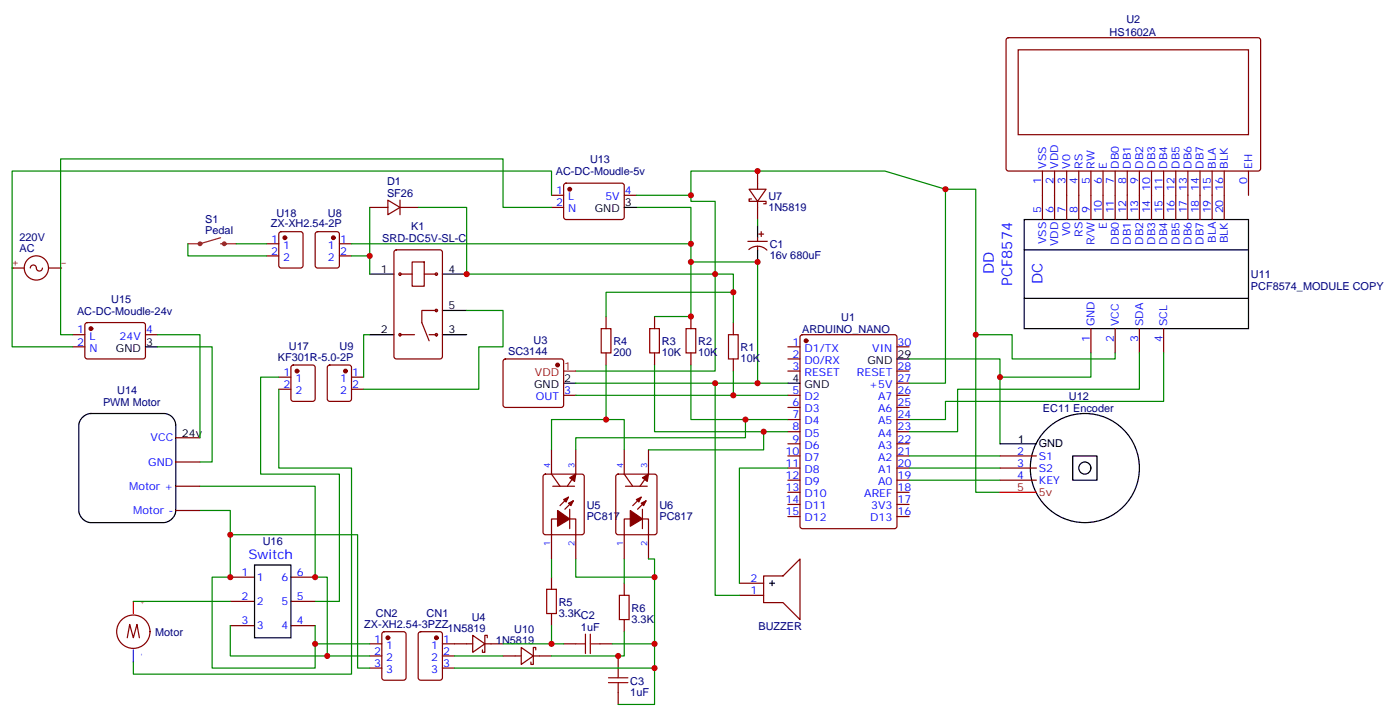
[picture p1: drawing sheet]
<svg xmlns="http://www.w3.org/2000/svg" width="407mm" height="209mm" viewBox="0 0 407 209" stroke-linecap="round" stroke-linejoin="round" font-family="sans-serif">
<g fill="none" stroke="#870000" stroke-width=".35">
<path d="M293 11.2l.5-.2h73l.4 .7-.1 37.6-.6 .5-73-.1-.4-.6v-37.4zM296.3 14.5h67.1v24.7h-67.1zM112.9 58.2l3.5 2.2-3.5 2.1zM116.4 58.2v4.3M160.5 56.8h3.5M164.3 53.5l.4-.2 16.5 .1 .5 .6-.1 9.5-.6 .4-16.5-.1-.5-.6v-9.2zM181.7 56.8h3.5M218 55.1h5l-2.5 3.5zM218.7 57.9h-.7v.7h5v.7h-.8M220.5 49.8v5.3M220.5 58.6v5.3M303.4 49.8v14.1"/>
<path d="M306.9 49.8v14.1M310.4 49.8v14.1M314 49.8v14.1M317.5 49.8v14.1M321 49.8v14.1M324.6 49.8v14.1M328.1 49.8v14.1M331.6 49.8v14.1M335.1 49.8v14.1M338.7 49.8v14.1M342.2 49.8v14.1M345.7 49.8v14.1"/>
<path d="M349.2 49.8v14.1M352.8 49.8v14.1M356.3 49.8v14.1M363.4 49.8v7M77.6 70.9h3.5M77.6 74.5h3.5M81.4 67.6l.4-.2h5.7l.6 .4 .1 9.5-.5 .6-5.9 .1-.6-.5-.1-9.4zM92 67.6l.4-.2h5.7l.6 .4 .1 9.5-.5 .6-5.9 .1-.6-.5-.1-9.4zM98.8 70.9h3.5M98.8 74.5h3.5M107.6 60.4h5.3M114.9 72.9l.5-.2h12.7l.6 .4 .1 30.7-.5 .6-12.9 .1-.7-.5v-30.6z"/>
<path d="M116.4 60.4h5.3M116.4 79.8h3.5M119.9 76.2h3.6v7.1h-3.6zM123.5 79.8h3.5M160.5 60.4h3.5M217.7 70.2h5.6M217.9 72.6a3.8 3.8 0 0 1 5.3 .2M220.5 69.2v1M220.5 71.6v1.1M220.8 68.1h1.4M221.5 67.4v1.4M21.2 97.4h3.5"/>
<path d="M24.9 94.1l.5-.2h16.5l.4 .7v9.4l-.7 .5-16.5-.1-.4-.6v-9.2zM42.3 97.4h3.6M116.4 97.4h4.2M124.9 97.4h2.1M127 90.3h-4.2v3.6l2.1 5.3M176.4 92.1v3.5M190.5 92.1v3.5M201.1 92.1v3.5M213.4 93.9v3.5M233.1 97.6l.4-.2h26.8l.7 .4 .1 55.3-.5 .7h-27.1l-.6-.4-.1-55.3zM317.5 95.6v7.1M324.6 95.6v7.1"/>
<path d="M331.6 95.6v7.1M338.7 95.6v7.1M21.2 100.9h3.5M81.1 109.7h3.6M81.1 113.3h3.6M84.9 106.4l.5-.2h5.6l.7 .5v9.4l-.4 .6-5.9 .1-.7-.5v-9.4zM95.5 106.4l.5-.2h5.6l.7 .5v9.4l-.5 .6-5.8 .1-.7-.5-.1-9.4zM102.3 109.7h3.5M102.3 113.3h3.5M146.6 104.7l.5-.2h16.2l.5 .2 .2 .5v12.7l-.2 .5-.5 .2h-16.2l-.5-.3-.2-.4v-12.7zM164 115h3.6M176.4 102.7v3.5"/>
<path d="M190.5 102.7v3.5M201.1 102.7v3.5M213.4 104.5v3.5M229.3 100.9h3.5M229.3 104.5h3.5M229.3 108h3.5M229.3 115h3.5M229.3 118.6h3.5M261.1 100.9h3.5M261.1 108h3.5M261.1 115h3.5M261.1 118.6h3.5"/>
<path d="M261.1 111.5h3.5M51.2 127.4h7M51.2 134.4h7M158.3 138.2l.4-.2h10.6l.7 .4v16.5l-.4 .7h-10.9l-.6-.5-.1-16.4zM160.5 130.9v7.1l2.5 3.5M167.6 130.9v7.1l-2.5 3.5M179.4 138.2l.5-.2h10.6l.7 .4v16.5l-.5 .7h-10.8l-.6-.5-.1-16.4zM181.7 130.9v7.1l2.4 3.5M188.7 130.9v7.1l-2.4 3.5M229.3 122.1h3.5M229.3 125.6h3.5M229.3 129.2h3.5"/>
<path d="M229.3 132.7h3.5M229.3 136.2h3.5M229.3 139.7h3.5M261.1 122.1h3.5M261.1 125.6h3.5M261.1 129.2h3.5M261.1 132.7h3.5M261.1 136.2h3.5M261.1 139.7h3.5M291 132.7h10.6M291 136.2h10.6M291 139.7h10.6"/>
<path d="M51.2 141.5h7M51.2 148.6h7M160.9 141.5h6.3M165.5 144.7l-2.5 2.4M165.8 148.2v5.6M166.9 145.7l-2.5 2.5M182 141.5h6.4M186.6 144.7l-2.5 2.4M187 148.2v5.6M188 145.7l-2.4 2.5M229.3 143.3h3.5M229.3 146.8h3.5"/>
<path d="M229.3 150.3h3.5M261.1 143.3h3.5M261.1 146.8h3.5M261.1 150.3h3.5M67 168h7.1M67 175h7.1M84.7 168h7M84.7 175h7M160.5 162.7v-11.7h7.1v11.7M160.5 168v3.5M160.5 178.5v3.6M181.7 162.7v-11.7h7v11.7"/>
<path d="M181.7 169.7v3.5M215.2 173.2h7M215.2 169.7h7M222.2 167.6h5.7l4.9-4.9v17.6l-4.9-4.9h-5.7zM37 185.6l.7-3.9 1.1 3.9 1.1-3.9 .7 3.9M67 182.1h7.1M84.7 182.1h7M107.6 187.4h3.5M107.6 190.9h3.5M107.6 194.4h3.5M111.4 184l.4-.2h5.7l.6 .5 .1 12.9-.5 .7h-5.9l-.6-.4-.1-13zM121.9 184l.5-.2h5.7l.6 .5 .1 12.9-.5 .7h-5.9l-.6-.4-.1-13z"/>
<path d="M128.8 187.4h8.8M128.8 190.9h3.5M128.8 194.4h3.5M137.6 184.9l3.5 2.5-3.5 2.4zM141.1 187.4h5.3M141.8 185.6v-.7h-.7v4.9h-.7v-.7M146.4 190.9h5.3M151.7 188.4l3.5 2.5-3.5 2.5zM155.2 190.9h5.3M155.9 189.1v-.7h-.7v5h-.7v-.7M164 187.4h3.6M174.6 187.4h3.6"/>
<path d="M179.9 190.9v3.5M181.7 180.3v3.5M179.9 201.5v3.5"/>
<circle cx="116.4" cy="79.8" r=".35"/>
<circle cx="127" cy="79.8" r=".35"/>
<circle cx="116.4" cy="97.4" r=".35"/>
<circle cx="127" cy="97.4" r=".35"/>
<circle cx="127" cy="90.3" r=".35"/>
<circle cx="38.8" cy="183.8" r="4.9"/>
</g>
<g fill="#870000" stroke="#870000" stroke-width=".35">
<path d="M165.8 139l1.8-1-.4 2.1z"/>
<path d="M165.5 146.4l1.4-.7-.7 1.4z"/>
<path d="M164 145.4l1.5-.7-.8 1.4z"/>
<path d="M162.3 148.6l3.5 2.4-3.5 2.1z"/>
<path d="M187 139l1.7-1-.3 2.1z"/>
<path d="M186.6 146.4l1.4-.7-.7 1.4z"/>
<path d="M185.2 145.4l1.4-.7-.7 1.4z"/>
<path d="M183.4 148.6l3.6 2.4-3.6 2.1z"/>
<circle cx="234.6" cy="99.2" r=".53"/>
<circle cx="162.3" cy="106.2" r=".53"/>
<circle cx="97" cy="69.2" r=".53"/>
<circle cx="100.5" cy="108" r=".53"/>
<circle cx="127" cy="185.6" r=".53"/>
<circle cx="165.8" cy="55.1" r=".53"/>
<circle cx="112.9" cy="185.6" r=".53"/>
<circle cx="26.5" cy="95.6" r=".53"/>
<circle cx="86.4" cy="108" r=".53"/>
<circle cx="82.9" cy="69.2" r=".53"/>
</g>
<g fill="none" stroke="#000" stroke-width=".35">
<path d="M107.6 79.8h7.1M128.8 79.8h7M181.7 60.4h3.5M220.5 65.7v3.5M220.5 72.7v3.5M298.1 63.9h65.3v31.7h-65.3zM298.1 72.7h65.3M107.6 97.4h7.1M128.8 90.3h7M128.8 97.4h7M298.1 86.8h65.3M42.3 100.9h3.6"/>
<path d="M164 111.5h3.6M229.3 111.5h3.5M261.1 104.5h3.5M24.1 121.4a3.6 3.6 0 0 1 2.4-1.1h21.1a3.5 3.5 0 0 1 3.6 3.6v24.7a3.8 3.8 0 0 1-3.6 3.5h-21.1a3.8 3.8 0 0 1-3.6-3.5v-24.7a3.5 3.5 0 0 1 1.2-2.5zM291 129.2h10.6M312.2 132.7h7.1v7h-7.1zM74.1 164.4h10.6v21.2h-10.6zM224 169.7h1.4M224.7 169v1.4"/>
<circle cx="315.7" cy="136.2" r="15.9"/>
<circle cx="315.7" cy="136.2" r="1.76"/>
</g>
<g fill="none" stroke="#008700" stroke-width=".35">
<path d="M185.2 56.8h15.9M275.2 55.1h8.8v88.2h7M102.3 74.5h5.3v5.3M102.3 70.9h98.8M107.6 60.4v14.1M121.7 60.4h14.1v19.4h77.6v14.1M185.2 60.4h15.9v15.8h19.4v35.3h8.8M201.1 76.2v15.9h-10.6M220.5 63.9v1.8M45.9 97.4h12.3v30M107.6 97.4h-1.8v12.3M135.8 90.3h10.6v10.6h-7.1v12.4h-33.5"/>
<path d="M213.4 85.1h-37v7M284 97.4h10.6v7.1h30v-1.8M45.9 100.9h15.8v33.5h-3.5M81.1 113.3v22.9h21.2v60h-63.5v-3.5M81.1 109.7h-5.3v28.3h23v37h-7.1M167.6 108h40.5v-49.4h-7v-8.8h56.4l17.7 5.3v56.4h-10.6M167.6 111.5h52.9M167.6 115h61.7M176.4 106.2v15.9h-15.9v8.8M190.5 106.2v19.4h38.8M201.1 106.2v15.9h28.2M208.1 111.5v61.7h7.1"/>
<path d="M213.4 108v7M264.6 104.5h26.4v24.7M317.5 102.7v7h-26.5M331.6 102.7v10.6h-52.9v12.3h-14.1M338.7 102.7v14.1h-63.5v5.3h-10.6M176.4 122.1h5.3v8.8M217 122.1v5.3h-49.4v3.5M222.2 125.6v5.3h-33.5M229.3 136.2h-14.1v33.5M264.6 139.7h26.4M264.6 136.2h26.4M264.6 132.7h26.4"/>
<path d="M58.2 141.5h33.5v26.5h3.5v22.9M58.2 148.6h8.8v19.4h-5.3v26.4h30v-7M67 155.6h37.1v38.8h3.5M38.8 175h28.2M160.5 162.7v5.3M167.6 162.7v5.3h22.9v-5.3h-1.8M181.7 162.7v7M190.5 168v26.4h-58.2M67 182.1v8.8h40.6M91.7 182.1v5.3h15.9M132.3 190.9h14.1M160.5 182.1v5.3h-14.1"/>
<path d="M160.5 187.4h3.5M178.2 187.4h12.3M181.7 183.8v7.1h-21.2M190.5 194.4v10.6h-10.6"/>
</g>
<path d="M164 108h3.6M38.8 175v3.5" fill="none" stroke="#f00" stroke-width=".35"/>
<g fill="none" stroke="#a10000" stroke-width=".35">
<path d="M175 95.6h2.8v7.1h-2.8zM189.1 95.6h2.8v7.1h-2.8zM199.7 95.6h2.8v7.1h-2.8zM212 97.4h2.8v7.1h-2.8zM159.1 171.5h2.8v7h-2.8zM180.3 173.2h2.8v7.1h-2.8zM167.6 187.4h2.8M170.4 184.5v5.7M171.8 187.4h2.8M171.8 184.5v5.7M177.1 197.2h5.6M177.1 198.6h5.6"/>
<path d="M179.9 194.4v2.8M179.9 198.6v2.9"/>
</g>
<path d="M291 143.3h10.6" fill="none" stroke="#c00" stroke-width=".35"/>
<path d="M38.8 189.1v3.6" fill="none" stroke="#00f" stroke-width=".35"/>
<circle cx="3.5" cy="78" r=".18" fill="#850000"/>
<path d="M3.5 78h3.6M8.8 78a.94 .94 0 0 1 1.1-.9 .94 .94 0 0 1 .8 1.2 .88 .88 0 0 0 .9 .6 .88 .88 0 0 0 .7-.9M17.6 78h-3.5a3.5 3.5 0 0 0-5-3.2 3.5 3.5 0 0 0-.7 5.9 3.5 3.5 0 0 0 5.6-1.9l.1-.7" fill="none" stroke="#850000" stroke-width=".35"/>
<circle cx="17.6" cy="78" r=".18" fill="#850000"/>
<path d="M160.5 56.8v-7h-157v51.1h17.7M54.7 70.9v3.6h22.9M68.8 70.9h8.8M160.5 60.4h-14.1v-14.2h-128.8v51.2h3.6" fill="none" stroke="#008700" stroke-width=".35"/>
<path d="M64.2 69.2l-6 1.7h-3.5M64.2 70.9h4.6" fill="none" stroke="#8c2424" stroke-width=".35"/>
<g fill="none" stroke="#8c2424" stroke-width=".71">
<circle cx="58.2" cy="70.9" r=".35"/>
<circle cx="65.3" cy="70.9" r=".35"/>
</g>
<g fill="#c00">
<circle cx="213.4" cy="115" r=".88"/>
<circle cx="176.4" cy="122.1" r=".88"/>
<circle cx="222.3" cy="125.6" r=".88"/>
<circle cx="217" cy="122.1" r=".88"/>
<circle cx="201.1" cy="76.2" r=".88"/>
<circle cx="201.1" cy="92.1" r=".88"/>
<circle cx="213.4" cy="85.1" r=".88"/>
<circle cx="201.1" cy="70.9" r=".88"/>
<circle cx="135.8" cy="79.8" r=".88"/>
<circle cx="208.1" cy="111.5" r=".88"/>
<circle cx="291" cy="109.7" r=".88"/>
<circle cx="284" cy="97.4" r=".88"/>
<circle cx="190.5" cy="168" r=".88"/>
<circle cx="179.9" cy="190.9" r=".88"/>
<circle cx="190.5" cy="194.4" r=".88"/>
<circle cx="160.5" cy="187.4" r=".88"/>
<circle cx="190.5" cy="187.4" r=".88"/>
<circle cx="275.2" cy="55.1" r=".88"/>
<circle cx="208.1" cy="79.8" r=".88"/>
<circle cx="201.1" cy="56.8" r=".88"/>
<circle cx="220.5" cy="111.5" r=".88"/>
<circle cx="220.5" cy="76.2" r=".88"/>
<circle cx="220.5" cy="49.8" r=".88"/>
<circle cx="91.7" cy="187.4" r=".88"/>
<circle cx="95.3" cy="190.9" r=".88"/>
<circle cx="91.7" cy="168" r=".88"/>
<circle cx="67" cy="168" r=".88"/>
<circle cx="67" cy="155.6" r=".88"/>
<circle cx="107.6" cy="74.5" r=".88"/>
</g>
<g font-size="4.2" fill="#00f">
<text x="289.3" y="79.8" transform="rotate(-90 289.3 79.8)">DD</text>
<text x="294.6" y="83.3" transform="rotate(-90 294.6 83.3)">PCF8574</text>
<text x="303.4" y="82.6" transform="rotate(-90 303.4 82.6)">DC</text>
</g>
<text font-size="3.9" fill="#00f" x="72.3" y="162.7">Switch</text>
<g font-size="3.2" fill="#000080">
<text x="322.9" y="10.5">HS1602A</text>
<text x="327.8" y="6.7">U2</text>
<text x="171.7" y="47.5">U13</text>
<text x="112.6" y="54">D1</text>
<text x="161.8" y="51">AC-DC-Moudle-5v</text>
<text x="112.6" y="57.2">SF26</text>
<text x="223.6" y="58.1">U7</text>
<text x="59.7" y="64.9">S1</text>
<text x="80.5" y="63">U18</text>
<text x="95.4" y="63">U8</text>
<text x="223.6" y="61.3">1N5819</text>
<text x="5.7" y="70.3">220V</text>
<text x="59.7" y="68.1">Pedal</text>
<text x="78.8" y="66.1">ZX-XH2.54-2P</text>
<text x="111.3" y="70.4">SRD-DC5V-SL-C</text>
<text x="119.7" y="66.9">K1</text>
<text x="5.7" y="73.4">AC</text>
<text x="224" y="75.4">16v 680uF</text>
<text x="224" y="72.2">C1</text>
<text x="364.1" y="81">U11</text>
<text x="32.4" y="88.1">U15</text>
<text x="364.1" y="84.2">PCF8574_MODULE COPY</text>
<text x="22.4" y="91.6">AC-DC-Moudle-24v</text>
<text x="244.8" y="93.3">U1</text>
<text x="84.1" y="101.8">U17</text>
<text x="98.9" y="101.8">U9</text>
<text x="155.3" y="100.1">U3</text>
<text x="178.5" y="100.4">R4</text>
<text x="192.6" y="100.4">R3</text>
<text x="203.2" y="100.4">R2</text>
<text x="233.5" y="96.9">ARDUINO_NANO</text>
<text x="80.9" y="105.1">KF301R-5.0-2P</text>
<text x="147.9" y="103.3">SC3144</text>
<text x="178.5" y="103.6">200</text>
<text x="192.6" y="103.6">10K</text>
<text x="203.2" y="103.6">10K</text>
<text x="215.5" y="105.4">10K</text>
<text x="215.5" y="102.2">R1</text>
<text x="30" y="118.1">PWM Motor</text>
<text x="34.1" y="114.5">U14</text>
<text x="303.5" y="119.8">EC11 Encoder</text>
<text x="311.1" y="116.3">U12</text>
<text x="170.7" y="148.1">U5</text>
<text x="191.9" y="148.1">U6</text>
<text x="170.7" y="151.3">PC817</text>
<text x="191.9" y="151.3">PC817</text>
<text x="76.5" y="158.6">U16</text>
<text x="109.4" y="179.4">CN2</text>
<text x="124.2" y="179.4">CN1</text>
<text x="162.6" y="179.4">3.3K</text>
<text x="162.6" y="176.2">R5</text>
<text x="183.8" y="178">R6</text>
<text x="45.2" y="185.1">Motor</text>
<text x="106" y="182.7">ZX-XH2.54-3PZZ</text>
<text x="130.2" y="183.8">1N5819</text>
<text x="137.3" y="180.6">U4</text>
<text x="149.6" y="184.1">U10</text>
<text x="169.1" y="183.5">1uF</text>
<text x="169.1" y="180.3">C2</text>
<text x="183.8" y="181.2">3.3K</text>
<text x="220.8" y="183.3">BUZZER</text>
<text x="144.4" y="187.4">1N5819</text>
<text x="183.4" y="202.4">1uF</text>
<text x="183.4" y="199.2">C3</text>
</g>
<g font-size="3.2" fill="#00f">
<text x="303" y="53.6" transform="rotate(-90 303 53.6)">1</text>
<text x="304.4" y="49.1" transform="rotate(-90 304.4 49.1)">VSS</text>
<text x="306.6" y="53.6" transform="rotate(-90 306.6 53.6)">2</text>
<text x="308" y="49.1" transform="rotate(-90 308 49.1)">VDD</text>
<text x="310.1" y="53.6" transform="rotate(-90 310.1 53.6)">3</text>
<text x="311.5" y="49.1" transform="rotate(-90 311.5 49.1)">V0</text>
<text x="313.6" y="53.6" transform="rotate(-90 313.6 53.6)">4</text>
<text x="315" y="49.1" transform="rotate(-90 315 49.1)">RS</text>
<text x="317.1" y="53.6" transform="rotate(-90 317.1 53.6)">5</text>
<text x="318.6" y="49.1" transform="rotate(-90 318.6 49.1)">RW</text>
<text x="320.7" y="53.6" transform="rotate(-90 320.7 53.6)">6</text>
<text x="322.1" y="49.1" transform="rotate(-90 322.1 49.1)">E</text>
<text x="324.2" y="53.6" transform="rotate(-90 324.2 53.6)">7</text>
<text x="325.6" y="49.1" transform="rotate(-90 325.6 49.1)">DB0</text>
<text x="327.7" y="53.6" transform="rotate(-90 327.7 53.6)">8</text>
<text x="329.1" y="49.1" transform="rotate(-90 329.1 49.1)">DB1</text>
<text x="331.3" y="53.6" transform="rotate(-90 331.3 53.6)">9</text>
<text x="332.7" y="49.1" transform="rotate(-90 332.7 49.1)">DB2</text>
<text x="336.2" y="49.1" transform="rotate(-90 336.2 49.1)">DB3</text>
<text x="339.7" y="49.1" transform="rotate(-90 339.7 49.1)">DB4</text>
<text x="343.3" y="49.1" transform="rotate(-90 343.3 49.1)">DB5</text>
<text x="346.8" y="49.1" transform="rotate(-90 346.8 49.1)">DB6</text>
<text x="350.3" y="49.1" transform="rotate(-90 350.3 49.1)">DB7</text>
<text x="353.8" y="49.1" transform="rotate(-90 353.8 49.1)">BLA</text>
<text x="357.4" y="49.1" transform="rotate(-90 357.4 49.1)">BLK</text>
<text x="363" y="53.6" transform="rotate(-90 363 53.6)">0</text>
<text x="364.4" y="49.1" transform="rotate(-90 364.4 49.1)">EH</text>
<text x="161.9" y="56.5">1</text>
<text x="165.3" y="58.2">L</text>
<text x="176.2" y="58.2">5V</text>
<text x="181.9" y="56.5">4</text>
<text x="334.8" y="55.6" transform="rotate(-90 334.8 55.6)">10</text>
<text x="338.3" y="55.6" transform="rotate(-90 338.3 55.6)">11</text>
<text x="341.8" y="55.6" transform="rotate(-90 341.8 55.6)">12</text>
<text x="345.4" y="55.6" transform="rotate(-90 345.4 55.6)">13</text>
<text x="348.9" y="55.6" transform="rotate(-90 348.9 55.6)">14</text>
<text x="352.4" y="55.6" transform="rotate(-90 352.4 55.6)">15</text>
<text x="356" y="55.6" transform="rotate(-90 356 55.6)">16</text>
<text x="161.9" y="60">2</text>
<text x="165.3" y="61.8">N</text>
<text x="303" y="62.1" transform="rotate(-90 303 62.1)">5</text>
<text x="306.6" y="62.1" transform="rotate(-90 306.6 62.1)">6</text>
<text x="310.1" y="62.1" transform="rotate(-90 310.1 62.1)">7</text>
<text x="313.6" y="62.1" transform="rotate(-90 313.6 62.1)">8</text>
<text x="317.1" y="62.1" transform="rotate(-90 317.1 62.1)">9</text>
<text x="320.7" y="62.1" transform="rotate(-90 320.7 62.1)">10</text>
<text x="324.2" y="62.1" transform="rotate(-90 324.2 62.1)">11</text>
<text x="327.7" y="62.1" transform="rotate(-90 327.7 62.1)">12</text>
<text x="331.3" y="62.1" transform="rotate(-90 331.3 62.1)">13</text>
<text x="334.8" y="62.1" transform="rotate(-90 334.8 62.1)">14</text>
<text x="338.3" y="62.1" transform="rotate(-90 338.3 62.1)">15</text>
<text x="341.8" y="62.1" transform="rotate(-90 341.8 62.1)">16</text>
<text x="345.4" y="62.1" transform="rotate(-90 345.4 62.1)">17</text>
<text x="348.9" y="62.1" transform="rotate(-90 348.9 62.1)">18</text>
<text x="352.4" y="62.1" transform="rotate(-90 352.4 62.1)">19</text>
<text x="356" y="62.1" transform="rotate(-90 356 62.1)">20</text>
<text x="78.9" y="70.6">1</text>
<text x="99" y="70.6">1</text>
<text x="304.4" y="71.1" transform="rotate(-90 304.4 71.1)">VSS</text>
<text x="308" y="71.7" transform="rotate(-90 308 71.7)">VDD</text>
<text x="311.5" y="68.8" transform="rotate(-90 311.5 68.8)">V0</text>
<text x="315" y="69" transform="rotate(-90 315 69)">RS</text>
<text x="318.6" y="71.4" transform="rotate(-90 318.6 71.4)">R/W</text>
<text x="322.1" y="66.6" transform="rotate(-90 322.1 66.6)">E</text>
<text x="325.6" y="71.2" transform="rotate(-90 325.6 71.2)">DB0</text>
<text x="329.1" y="71.2" transform="rotate(-90 329.1 71.2)">DB1</text>
<text x="332.7" y="71.2" transform="rotate(-90 332.7 71.2)">DB2</text>
<text x="336.2" y="71.2" transform="rotate(-90 336.2 71.2)">DB3</text>
<text x="339.7" y="71.2" transform="rotate(-90 339.7 71.2)">DB4</text>
<text x="343.3" y="71.2" transform="rotate(-90 343.3 71.2)">DB5</text>
<text x="346.8" y="71.2" transform="rotate(-90 346.8 71.2)">DB6</text>
<text x="350.3" y="71.2" transform="rotate(-90 350.3 71.2)">DB7</text>
<text x="353.8" y="70.7" transform="rotate(-90 353.8 70.7)">BLA</text>
<text x="357.4" y="70.7" transform="rotate(-90 357.4 70.7)">BLK</text>
<text x="78.9" y="74.1">2</text>
<text x="82.4" y="72.4">1</text>
<text x="82.4" y="75.9">2</text>
<text x="95.5" y="72.4">1</text>
<text x="95.5" y="75.9">2</text>
<text x="99" y="74.1">2</text>
<text x="318.6" y="94.9" transform="rotate(-90 318.6 94.9)">GND</text>
<text x="325.6" y="94.9" transform="rotate(-90 325.6 94.9)">VCC</text>
<text x="332.7" y="94.9" transform="rotate(-90 332.7 94.9)">SDA</text>
<text x="339.7" y="94.9" transform="rotate(-90 339.7 94.9)">SCL</text>
<text x="22.5" y="97">1</text>
<text x="22.5" y="100.6">2</text>
<text x="26" y="98.8">L</text>
<text x="34.8" y="98.8">24V</text>
<text x="42.5" y="97">4</text>
<text x="230.6" y="100.6">1</text>
<text x="261.2" y="100.6">30</text>
<text x="317.1" y="99.4" transform="rotate(-90 317.1 99.4)">1</text>
<text x="324.2" y="99.4" transform="rotate(-90 324.2 99.4)">2</text>
<text x="331.3" y="99.4" transform="rotate(-90 331.3 99.4)">3</text>
<text x="338.3" y="99.4" transform="rotate(-90 338.3 99.4)">4</text>
<text x="26" y="102.3">N</text>
<text x="230.6" y="104.1">2</text>
<text x="230.6" y="107.6">3</text>
<text x="234.1" y="102.3">D1/TX</text>
<text x="234.1" y="105.9">D0/RX</text>
<text x="253.9" y="102.3">VIN</text>
<text x="261.2" y="107.6">28</text>
<text x="82.5" y="109.4">1</text>
<text x="82.5" y="112.9">2</text>
<text x="86" y="111.2">1</text>
<text x="99" y="111.2">1</text>
<text x="102.5" y="109.4">1</text>
<text x="102.5" y="112.9">2</text>
<text x="234.1" y="109.4">RESET</text>
<text x="249.4" y="109.4">RESET</text>
<text x="253" y="112.9">+5V</text>
<text x="261.2" y="111.2">27</text>
<text x="86" y="114.7">2</text>
<text x="99" y="114.7">2</text>
<text x="156" y="116.5">OUT</text>
<text x="164.2" y="114.7">3</text>
<text x="230.6" y="114.7">5</text>
<text x="230.6" y="118.2">6</text>
<text x="234.1" y="116.5">D2</text>
<text x="234.1" y="120">D3</text>
<text x="255.6" y="120">A6</text>
<text x="255.6" y="116.5">A7</text>
<text x="261.2" y="118.2">25</text>
<text x="261.2" y="114.7">26</text>
<text x="230.6" y="121.7">7</text>
<text x="230.6" y="125.3">8</text>
<text x="234.1" y="123.5">D4</text>
<text x="255.6" y="123.5">A5</text>
<text x="261.2" y="125.3">23</text>
<text x="261.2" y="121.7">24</text>
<text x="43.8" y="128.4">VCC</text>
<text x="230.6" y="128.8">9</text>
<text x="234.1" y="127">D5</text>
<text x="234.1" y="130.6">D6</text>
<text x="255.6" y="130.6">A3</text>
<text x="255.6" y="127">A4</text>
<text x="261.2" y="128.8">22</text>
<text x="43.2" y="135.5">GND</text>
<text x="228.6" y="132.3">10</text>
<text x="228.6" y="135.9">11</text>
<text x="234.1" y="134.1">D7</text>
<text x="234.1" y="137.6">D8</text>
<text x="255.6" y="137.6">A1</text>
<text x="255.6" y="134.1">A2</text>
<text x="261.2" y="135.9">20</text>
<text x="261.2" y="132.3">21</text>
<text x="296.1" y="132.3">2</text>
<text x="296.1" y="135.9">3</text>
<text x="302.3" y="133.7">S1</text>
<text x="302.3" y="137.3">S2</text>
<text x="37.6" y="142.6">Motor +</text>
<text x="228.6" y="139.4">12</text>
<text x="228.6" y="142.9">13</text>
<text x="234.1" y="141.1">D9</text>
<text x="255.6" y="141.1">A0</text>
<text x="261.2" y="142.9">18</text>
<text x="261.2" y="139.4">19</text>
<text x="296.1" y="139.4">4</text>
<text x="302.3" y="140.8">KEY</text>
<text x="38.8" y="149.6">Motor -</text>
<text x="228.6" y="146.4">14</text>
<text x="228.6" y="150">15</text>
<text x="234.1" y="144.7">D10</text>
<text x="234.1" y="148.2">D11</text>
<text x="251.5" y="144.7">AREF</text>
<text x="253.5" y="148.2">3V3</text>
<text x="261.2" y="150">16</text>
<text x="261.2" y="146.4">17</text>
<text x="234.1" y="151.7">D12</text>
<text x="253.3" y="151.7">D13</text>
<text x="70.3" y="167.6">1</text>
<text x="86.4" y="167.6">6</text>
<text x="74.8" y="169">1</text>
<text x="81.9" y="169">6</text>
<text x="218.5" y="172.9">1</text>
<text x="218.5" y="169.4">2</text>
<text x="70.3" y="174.7">2</text>
<text x="74.8" y="176.1">2</text>
<text x="81.9" y="176.1">5</text>
<text x="86.4" y="174.7">5</text>
<text x="70.3" y="181.7">3</text>
<text x="74.8" y="183.1">3</text>
<text x="81.9" y="183.1">4</text>
<text x="86.4" y="181.7">4</text>
<text x="108.9" y="187">1</text>
<text x="108.9" y="190.5">2</text>
<text x="112.4" y="188.8">1</text>
<text x="125.4" y="188.8">1</text>
<text x="128.9" y="187">1</text>
<text x="128.9" y="190.5">2</text>
<text x="108.9" y="194.1">3</text>
<text x="112.4" y="192.3">2</text>
<text x="112.4" y="195.8">3</text>
<text x="125.4" y="192.3">2</text>
<text x="125.4" y="195.8">3</text>
<text x="128.9" y="194.1">3</text>
</g>
<g font-size="3.2">
<text x="173.1" y="61.8">GND</text>
<text x="181.9" y="60">3</text>
<text x="110.9" y="79.4">1</text>
<text x="130.5" y="79.4">4</text>
<text x="130.5" y="90">5</text>
<text x="42.5" y="100.6">3</text>
<text x="110.9" y="97">2</text>
<text x="130.5" y="97">3</text>
<text x="33.7" y="102.3">GND</text>
<text x="252.5" y="105.9">GND</text>
<text x="261.2" y="104.1">29</text>
<text x="155.5" y="112.9">GND</text>
<text x="164.2" y="111.2">2</text>
<text x="230.6" y="111.2">4</text>
<text x="234.1" y="112.9">GND</text>
<text x="52.9" y="127">24v</text>
<text x="296.3" y="128.8">1</text>
<text x="302.3" y="130.2">GND</text>
</g>
<g font-size="3.2" fill="#840000">
<text x="3.5" y="77.5">+</text>
<text x="17.6" y="77.5">-</text>
</g>
<g font-size="3.2" fill="#f00">
<text x="164.2" y="107.6">1</text>
<text x="155.7" y="109.4">VDD</text>
</g>
<g font-size="3.2" fill="#c00">
<text x="296.1" y="142.9">5</text>
<text x="302.3" y="144.3">5v</text>
</g>
<g font-size="2.5" fill="#00f">
<text x="160.2" y="136.2" transform="rotate(-90 160.2 136.2)">4</text>
<text x="167.2" y="136.2" transform="rotate(-90 167.2 136.2)">3</text>
<text x="181.3" y="136.2" transform="rotate(-90 181.3 136.2)">4</text>
<text x="188.4" y="136.2" transform="rotate(-90 188.4 136.2)">3</text>
<text x="160.2" y="158.9" transform="rotate(-90 160.2 158.9)">1</text>
<text x="167.2" y="158.9" transform="rotate(-90 167.2 158.9)">2</text>
<text x="181.3" y="158.9" transform="rotate(-90 181.3 158.9)">1</text>
<text x="188.4" y="158.9" transform="rotate(-90 188.4 158.9)">2</text>
</g>
<text font-size="1.8" fill="#f00" x="42" y="176" transform="rotate(-90 42 176)">+</text>
<text font-size="1.8" fill="#00f" x="41.6" y="191" transform="rotate(-90 41.6 191)">-</text>
</svg>
